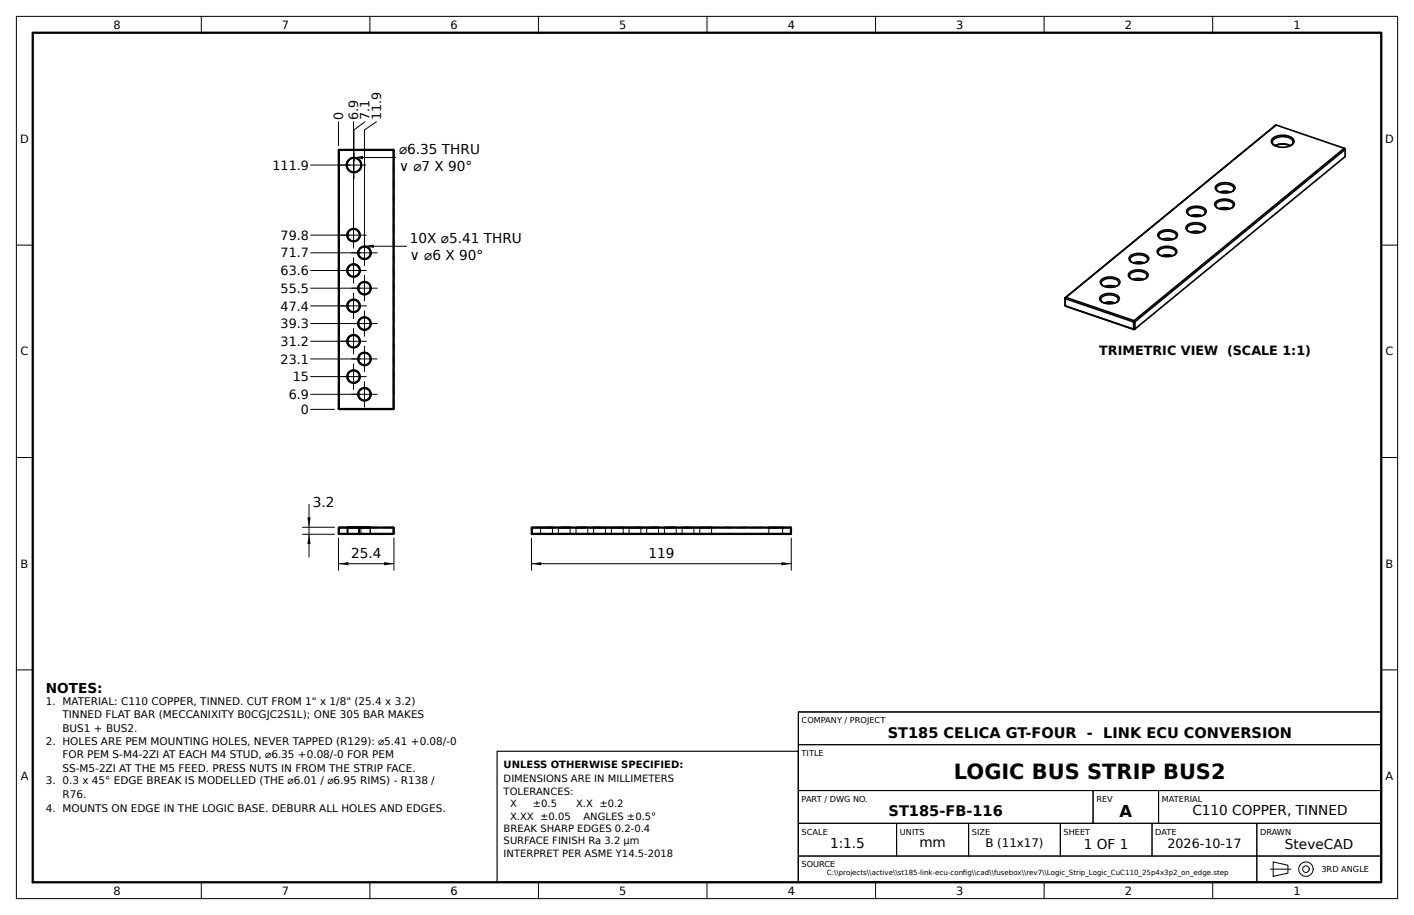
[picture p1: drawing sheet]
<svg xmlns="http://www.w3.org/2000/svg" width="432mm" height="279mm" viewBox="0 0 432 279" stroke-linecap="round" stroke-linejoin="round" font-family="sans-serif">
<g fill="none" stroke="#000" stroke-width=".5">
<path d="M389.7 38.2l-.3 .1M389.7 38.2l-64.5 52.8M389.7 38.2l20.8 7.1M103.4 45.9v78.9M103.4 45.9h16.9M103.6 45.7v79.3M103.6 45.7l-.2 .2M103.6 45.7h16.5M120.1 45.7v79.3M120.1 45.7l.2 .2M120.3 45.9v78.9M371.4 56.7a4.3 4.3 0 0 1 5.6 .3 1.87 1.87 0 0 1-2.2 1.9h-1.7a1.69 1.69 0 0 1-1.9-2z"/>
<path d="M372.5 58.7a4.7 4.7 0 0 1 3.3 0M372.6 58.7a5.4 5.4 0 0 1 3.1 0M376.4 58.4a1.11 1.11 0 0 0 .3-1.3 1.11 1.11 0 0 0-1.1-.7 3.3 3.3 0 0 0-4.2 1.1l.5 .9M376.4 58.4h.1M388.5 42.4a4.9 4.9 0 0 1 6.6 .3 2.03 2.03 0 0 1-2.3 2.2h-1.9a2.39 2.39 0 0 1-2.6-2zM394.1 44.5a5.2 5.2 0 0 0-4.7 0 6 6 0 0 1 4.6 0M394.4 44.3a1.31 1.31 0 0 0 .3-1.5 1.31 1.31 0 0 0-1.2-.8 4 4 0 0 0-4.9 1.1v.6l.5 .7M394.4 44.3l-.1 .1M410.5 45.3l.3 .3M410.5 45.3l-64.2 52.6M410.8 45.6l-64.2 52.7M410.8 45.6v2.2l-64.2 52.7"/>
<path d="M345 78.3a4.3 4.3 0 0 1 5.7 .3 1.87 1.87 0 0 1-2.2 1.9h-1.7a1.69 1.69 0 0 1-1.9-2zM350.1 80a1.11 1.11 0 0 0 .3-1.3 1.11 1.11 0 0 0-1.1-.7 3.3 3.3 0 0 0-4.2 1.1l.5 .9M350.1 80h-.1M353.6 76.1a4.3 4.3 0 0 1 5.7 .3 1.87 1.87 0 0 1-2.3 1.9h-1.6a1.69 1.69 0 0 1-1.9-2zM353.8 71.1a4.3 4.3 0 0 1 5.7 .3 1.87 1.87 0 0 1-2.3 1.9h-1.6a1.69 1.69 0 0 1-1.9-2zM354.2 77.9a1.11 1.11 0 0 1-.4-1.3 1.11 1.11 0 0 1 1.1-.7 3.3 3.3 0 0 1 4.2 1l-.5 1M354.3 72.8a1.11 1.11 0 0 1-.3-1.2 1.11 1.11 0 0 1 1.1-.8 3.3 3.3 0 0 1 4.2 1.1l-.5 .9M354.7 78.1a4.7 4.7 0 0 1 3.3 0M354.8 78.2a5.4 5.4 0 0 1 3.1 0M354.9 73.1a4.7 4.7 0 0 1 3.3 0M355 73.1a5.4 5.4 0 0 1 3.1 0M362.4 68.9a4.3 4.3 0 0 1 5.7 .3 1.87 1.87 0 0 1-2.3 1.9h-1.6a1.69 1.69 0 0 1-1.9-2z"/>
<path d="M362.6 63.9a4.3 4.3 0 0 1 5.7 .3 1.87 1.87 0 0 1-2.3 1.9h-1.6a1.69 1.69 0 0 1-1.9-2zM362.9 70.7a1.11 1.11 0 0 1-.3-1.3 1.11 1.11 0 0 1 1.1-.7 3.3 3.3 0 0 1 4.2 1l-.5 1M363.1 65.6a1.11 1.11 0 0 1-.4-1.2 1.11 1.11 0 0 1 1.1-.8 3.3 3.3 0 0 1 4.2 1.1l-.4 .9M363.5 70.9a4.7 4.7 0 0 1 3.3 0M363.6 70.9a5.4 5.4 0 0 1 3.1 0M363.7 65.9a4.7 4.7 0 0 1 3.3 0M363.8 65.9a5.4 5.4 0 0 1 3.1 0M371.2 61.7a4.3 4.3 0 0 1 5.7 .3 1.87 1.87 0 0 1-2.3 1.9h-1.7a1.69 1.69 0 0 1-1.8-2zM371.7 63.5a1.11 1.11 0 0 1-.4-1.3 1.11 1.11 0 0 1 1.1-.7 3.3 3.3 0 0 1 4.2 1l-.4 1M372.3 63.7a4.7 4.7 0 0 1 3.3 0M372.4 63.7a5.4 5.4 0 0 1 3.1 0M325.2 91l.1 .2"/>
<path d="M325.2 91l.1 2.4M325.3 93.4l.2 .1M325.3 91.2l20.9 7.1M325.3 93.4l21 7.2M325.3 91.2v2.2M325.5 90.8l-.2 .4M325.5 90.8l-.3 .2M325.5 90.8l20.8 7.1M336.1 90.5a4.3 4.3 0 0 1 5.6 .3 1.87 1.87 0 0 1-2.2 1.9h-1.7a1.69 1.69 0 0 1-1.9-2zM336.3 85.5a4.3 4.3 0 0 1 5.6 .3 1.87 1.87 0 0 1-2.2 1.9h-1.7a1.69 1.69 0 0 1-1.9-2zM336.6 92.3a1.11 1.11 0 0 1-.4-1.3 1.11 1.11 0 0 1 1.1-.7 3.3 3.3 0 0 1 4.2 1l-.5 1M336.8 87.2a1.11 1.11 0 0 1-.4-1.2 1.11 1.11 0 0 1 1.1-.8 3.3 3.3 0 0 1 4.2 1.1l-.5 .9"/>
<path d="M337.2 92.5a4.7 4.7 0 0 1 3.3 0M337.2 92.6a5.4 5.4 0 0 1 3.2 0M337.3 87.5a4.7 4.7 0 0 1 3.4 0M337.4 87.5a5.4 5.4 0 0 1 3.2 0M344.9 83.3a4.3 4.3 0 0 1 5.6 .3 1.87 1.87 0 0 1-2.2 1.9h-1.7a1.69 1.69 0 0 1-1.9-2zM345.4 85.1a1.11 1.11 0 0 1-.4-1.3 1.11 1.11 0 0 1 1.1-.7 3.3 3.3 0 0 1 4.2 1l-.5 1M345.9 85.3a4.7 4.7 0 0 1 3.3 0M346 85.4a5.4 5.4 0 0 1 3.2 0M346.1 80.3a4.7 4.7 0 0 1 3.3 0M346.2 98.3v2.2M346.2 80.3a5.4 5.4 0 0 1 3.1 0M346.3 97.9l.3 .4"/>
<path d="M346.3 97.9l-.1 .4M346.6 98.3h-.4M346.6 98.3v2.2M346.2 100.5l.1 .1M346.6 100.5l-.3 .1M346.6 100.5h-.4M103.4 124.8h16.9M103.4 124.8l.2 .2M103.6 125h16.5M120.3 124.8l-.2 .2M103.4 161.2h16.9M103.4 162.9l.2 .2"/>
<path d="M103.4 162.9h16.9M103.4 161.2v1.7M103.6 161v2.1M103.6 161l-.2 .2M103.6 161h16.5M103.6 163.1h16.5M120.1 161l.2 .2M120.1 161v2.1M120.3 162.9l-.2 .2M120.3 161.2v1.7M162.3 161.2h79.3M162.3 162.9h79.3"/>
<path d="M162.3 162.9l.2 .2M162.3 161.2v1.7M162.5 161h78.9M162.5 163.1h78.9M162.5 161v2.1M162.5 161l-.2 .2M241.4 161v2.1M241.4 161l.2 .2M241.6 162.9l-.2 .2M241.6 161.2v1.7"/>
<circle cx="108.1" cy="50.4" r="2.32"/>
<circle cx="108.1" cy="50.4" r="2.12"/>
<circle cx="108" cy="71.8" r="1.8"/>
<circle cx="108" cy="71.8" r="2"/>
<circle cx="111.3" cy="77.2" r="2"/>
<circle cx="111.3" cy="77.2" r="1.8"/>
<circle cx="108" cy="93.4" r="1.8"/>
<circle cx="108" cy="82.6" r="2"/>
<circle cx="108" cy="93.4" r="2"/>
<circle cx="108" cy="82.6" r="1.8"/>
<circle cx="111.3" cy="88" r="1.8"/>
<circle cx="111.3" cy="88" r="2"/>
<circle cx="111.3" cy="98.8" r="1.8"/>
<circle cx="111.3" cy="98.8" r="2"/>
<circle cx="108" cy="104.2" r="2"/>
<circle cx="108" cy="115" r="2"/>
<circle cx="108" cy="115" r="1.8"/>
<circle cx="108" cy="104.2" r="1.8"/>
<circle cx="111.3" cy="109.6" r="1.8"/>
<circle cx="111.3" cy="109.6" r="2"/>
<circle cx="111.3" cy="120.4" r="1.8"/>
<circle cx="111.3" cy="120.4" r="2"/>
</g>
<g fill="none" stroke="#000" stroke-width=".31" stroke-dasharray="3 1.5" stroke-linecap="butt">
<path d="M103.4 45.9h.2M103.6 45.9v-.2M103.6 45.7l-.2 .2M103.6 45.7h16.5M103.6 45.9v78.9M110.2 50.4a2.12 2.12 0 0 0-3.1-1.9 2.12 2.12 0 0 0-.2 3.6 2.12 2.12 0 0 0 3.3-1.4v-.3M110.4 50.4a2.32 2.32 0 0 1-3.4 2.1 2.32 2.32 0 0 1-.3-4 2.32 2.32 0 0 1 3.7 1.6v.3M120.1 45.9h.2M120.1 45.7v.2M120.1 45.9h-16.5M120.3 45.9l-.2-.2M120.3 45.9v78.9"/>
<path d="M109.8 71.8a1.8 1.8 0 0 0-2.6-1.6 1.8 1.8 0 0 0-.3 3 1.8 1.8 0 0 0 2.8-1.1l.1-.3M110 71.8a2 2 0 0 1-2.9 1.8 2 2 0 0 1-.3-3.4 2 2 0 0 1 3.1 1.3l.1 .3M113.1 77.2a1.8 1.8 0 0 0-2.6-1.6 1.8 1.8 0 0 0-.3 3 1.8 1.8 0 0 0 2.9-1.1v-.3M113.3 77.2a2 2 0 0 1-2.9 1.8 2 2 0 0 1-.3-3.4 2 2 0 0 1 3.2 1.3v.3M109.8 93.4a1.8 1.8 0 0 0-2.6-1.6 1.8 1.8 0 0 0-.3 3 1.8 1.8 0 0 0 2.8-1.1l.1-.3M109.8 82.6a1.8 1.8 0 0 0-2.6-1.6 1.8 1.8 0 0 0-.3 3 1.8 1.8 0 0 0 2.8-1.1l.1-.3M110 82.6a2 2 0 0 1-2.9 1.8 2 2 0 0 1-.3-3.4 2 2 0 0 1 3.1 1.3l.1 .3M110 93.4a2 2 0 0 1-2.9 1.8 2 2 0 0 1-.3-3.4 2 2 0 0 1 3.1 1.3l.1 .3M113.1 98.8a1.8 1.8 0 0 0-2.6-1.6 1.8 1.8 0 0 0-.3 3 1.8 1.8 0 0 0 2.9-1.1v-.3M113.1 88a1.8 1.8 0 0 0-2.6-1.6 1.8 1.8 0 0 0-.3 3 1.8 1.8 0 0 0 2.9-1.1v-.3M113.3 98.8a2 2 0 0 1-2.9 1.8 2 2 0 0 1-.3-3.4 2 2 0 0 1 3.2 1.3v.3M113.3 88a2 2 0 0 1-2.9 1.8 2 2 0 0 1-.3-3.4 2 2 0 0 1 3.2 1.3v.3"/>
<path d="M109.8 115a1.8 1.8 0 0 0-2.6-1.6 1.8 1.8 0 0 0-.3 3 1.8 1.8 0 0 0 2.8-1.1l.1-.3M109.8 104.2a1.8 1.8 0 0 0-2.6-1.6 1.8 1.8 0 0 0-.3 3 1.8 1.8 0 0 0 2.8-1.1l.1-.3M110 104.2a2 2 0 0 1-2.9 1.8 2 2 0 0 1-.3-3.4 2 2 0 0 1 3.1 1.3l.1 .3M110 115a2 2 0 0 1-2.9 1.8 2 2 0 0 1-.3-3.4 2 2 0 0 1 3.1 1.3l.1 .3M113.1 109.6a1.8 1.8 0 0 0-2.6-1.6 1.8 1.8 0 0 0-.3 3 1.8 1.8 0 0 0 2.9-1.1v-.3M113.3 109.6a2 2 0 0 1-2.9 1.8 2 2 0 0 1-.3-3.4 2 2 0 0 1 3.2 1.3v.3M103.4 124.8l.2 .2M103.4 124.8v-78.9M103.6 124.8h-.2M103.6 125v-.2M103.6 124.8h16.5M113.1 120.4a1.8 1.8 0 0 0-2.6-1.6 1.8 1.8 0 0 0-.3 3 1.8 1.8 0 0 0 2.9-1.1v-.3"/>
<path d="M113.3 120.4a2 2 0 0 1-2.9 1.8 2 2 0 0 1-.3-3.4 2 2 0 0 1 3.2 1.3v.3M120.1 124.8v.2M120.1 125l.2-.2M120.1 124.8v-78.9M120.1 125h-16.5M120.3 124.8h-.2M103.4 161.2h.2M103.4 162.9l.2 .2M103.4 162.9v-1.7M103.6 161.2v-.2M103.6 161l-.2 .2M103.6 163.1v-.2"/>
<path d="M103.6 162.9h-.2M103.6 162.9h16.5M103.6 161h16.5M103.6 161.2v1.7M105.8 161h4.6M105.8 163.1h4.6M106 161h4M106 163.1h4M106 162.9h4.2M106 161.2h4.2M106 162.9l-.2 .2M106 161.2v1.7"/>
<path d="M106 161.2l-.2-.2M106.2 162.9h3.6M106.2 161.2h3.6M106.2 162.9l-.2 .2M106.2 161.2v1.7M106.2 161.2l-.2-.2M109.3 161h4M109.3 163.1h4M109.5 162.9h3.6M109.5 161.2h3.6M109.5 162.9l-.2 .2M109.5 161.2v1.7"/>
<path d="M109.5 161.2l-.2-.2M109.8 162.9h-3.6M109.8 161.2v1.7M109.8 161.2h-3.6M110 161h-4M110 163.1h-4M110 163.1l-.2-.2M110 161l-.2 .2M110.2 162.9h-4.2M110.2 161.2v1.7M110.2 161.2h-4.2M110.4 161h-4.6"/>
<path d="M110.4 163.1h-4.6M110.4 163.1l-.2-.2M110.4 161l-.2 .2M113.1 162.9h-3.6M113.1 161.2v1.7M113.1 161.2h-3.6M113.3 161h-4M113.3 163.1h-4M113.3 163.1l-.2-.2M113.3 161l-.2 .2M120.1 161.2h.2M120.1 161v.2"/>
<path d="M120.1 163.1l.2-.2M120.1 162.9v.2M120.1 163.1h-16.5M120.1 162.9v-1.7M120.1 161.2h-16.5M120.3 161.2l-.2-.2M120.3 162.9h-.2M120.3 161.2v1.7M162.3 161.2h.2M162.3 162.9l.2 .2M162.3 162.9v-1.7M162.5 161l-.2 .2"/>
<path d="M162.5 161.2v-.2M162.5 161h78.9M162.5 163.1v-.2M162.5 162.9h-.2M162.5 161.2v1.7M162.5 162.9h78.9M164.9 161h2M164.9 163.1h4M165.1 162.9h1.8M165.1 161.2h3.6M165.1 162.9l-.2 .2M165.1 161.2v1.7"/>
<path d="M165.1 161.2l-.2-.2M166.9 161h2M166.9 163.1h-2M166.9 162.9h1.8M166.9 161.2h-1.8M168.7 162.9h-3.6M168.7 161.2h-1.8M168.7 162.9l.2 .2M168.7 161.2v1.7M168.7 161.2l.2-.2M168.9 161h-4M168.9 163.1h-2"/>
<path d="M170.3 161h2M170.3 163.1h4M170.5 162.9h1.8M170.5 161.2h3.6M170.5 162.9l-.2 .2M170.5 161.2v1.7M170.5 161.2l-.2-.2M172.3 161h2M172.3 163.1h-2M172.3 162.9h1.8M172.3 161.2h-1.8M174.1 162.9h-3.6"/>
<path d="M174.1 161.2h-1.8M174.1 162.9l.2 .2M174.1 161.2v1.7M174.1 161.2l.2-.2M174.3 161h-4M174.3 163.1h-2M175.7 161h2M175.7 163.1h4M175.9 162.9h1.8M175.9 161.2h3.6M175.9 162.9l-.2 .2M175.9 161.2v1.7"/>
<path d="M175.9 161.2l-.2-.2M177.7 161h2M177.7 163.1h-2M177.7 162.9h1.8M177.7 161.2h-1.8M179.5 162.9h-3.6M179.5 161.2h-1.8M179.5 162.9l.2 .2M179.5 161.2v1.7M179.5 161.2l.2-.2M179.7 161h-4M179.7 163.1h-2"/>
<path d="M181.1 161h2M181.1 163.1h4M181.3 162.9h1.8M181.3 161.2h3.6M181.3 162.9l-.2 .2M181.3 161.2v1.7M181.3 161.2l-.2-.2M183.1 161h2M183.1 163.1h-2M183.1 162.9h1.8M183.1 161.2h-1.8M184.9 162.9h-3.6"/>
<path d="M184.9 161.2h-1.8M184.9 162.9l.2 .2M184.9 161.2v1.7M184.9 161.2l.2-.2M185.1 161h-4M185.1 163.1h-2M186.5 161h2M186.5 163.1h4M186.7 162.9h1.8M186.7 161.2h3.6M186.7 162.9l-.2 .2M186.7 161.2v1.7"/>
<path d="M186.7 161.2l-.2-.2M188.5 161h2M188.5 163.1h-2M188.5 162.9h1.8M188.5 161.2h-1.8M190.3 162.9h-3.6M190.3 161.2h-1.8M190.3 162.9l.2 .2M190.3 161.2v1.7M190.3 161.2l.2-.2M190.5 161h-4M190.5 163.1h-2"/>
<path d="M191.9 161h2M191.9 163.1h4M192.1 162.9h1.8M192.1 161.2h3.6M192.1 162.9l-.2 .2M192.1 161.2v1.7M192.1 161.2l-.2-.2M193.9 161h2M193.9 163.1h-2M193.9 162.9h1.8M193.9 161.2h-1.8M195.7 162.9h-3.6"/>
<path d="M195.7 161.2h-1.8M195.7 162.9l.2 .2M195.7 161.2v1.7M195.7 161.2l.2-.2M195.9 161h-4M195.9 163.1h-2M197.3 161h2M197.3 163.1h4M197.5 162.9h1.8M197.5 161.2h3.6M197.5 162.9l-.2 .2M197.5 161.2v1.7"/>
<path d="M197.5 161.2l-.2-.2M199.3 161h2M199.3 163.1h-2M199.3 162.9h1.8M199.3 161.2h-1.8M201.1 162.9h-3.6M201.1 161.2h-1.8M201.1 162.9l.2 .2M201.1 161.2v1.7M201.1 161.2l.2-.2M201.3 161h-4M201.3 163.1h-2"/>
<path d="M202.7 161h2M202.7 163.1h4M202.9 162.9h1.8M202.9 161.2h3.6M202.9 162.9l-.2 .2M202.9 161.2v1.7M202.9 161.2l-.2-.2M204.7 161h2M204.7 163.1h-2M204.7 162.9h1.8M204.7 161.2h-1.8M206.5 162.9h-3.6"/>
<path d="M206.5 161.2h-1.8M206.5 162.9l.2 .2M206.5 161.2v1.7M206.5 161.2l.2-.2M206.7 161h-4M206.7 163.1h-2M208.1 161h2M208.1 163.1h4M208.3 162.9h1.8M208.3 161.2h3.6M208.3 162.9l-.2 .2M208.3 161.2v1.7"/>
<path d="M208.3 161.2l-.2-.2M210.1 161h2M210.1 163.1h-2M210.1 162.9h1.8M210.1 161.2h-1.8M211.9 162.9h-3.6M211.9 161.2h-1.8M211.9 162.9l.2 .2M211.9 161.2v1.7M211.9 161.2l.2-.2M212.1 161h-4M212.1 163.1h-2"/>
<path d="M213.5 161h2M213.5 163.1h4M213.7 162.9h1.8M213.7 161.2h3.6M213.7 162.9l-.2 .2M213.7 161.2v1.7M213.7 161.2l-.2-.2M215.5 161h2M215.5 163.1h-2M215.5 162.9h1.8M215.5 161.2h-1.8M217.3 162.9h-3.6"/>
<path d="M217.3 161.2h-1.8M217.3 162.9l.2 .2M217.3 161.2v1.7M217.3 161.2l.2-.2M217.5 161h-4M217.5 163.1h-2M234.6 161h2.3M234.6 163.1h4.6M234.8 162.9h2.1M234.8 161.2h4.2M234.8 162.9l-.2 .2M234.8 161.2v1.7"/>
<path d="M234.8 161.2l-.2-.2M236.9 161h2.3M236.9 163.1h-2.3M236.9 162.9h2.1M236.9 161.2h-2.1M239 162.9h-4.2M239 161.2h-2.1M239 162.9l.2 .2M239 161.2v1.7M239 161.2l.2-.2M239.2 161h-4.6M239.2 163.1h-2.3"/>
<path d="M241.4 161.2h.2M241.4 161v.2M241.4 161.2h-78.9M241.4 163.1l.2-.2M241.4 162.9v.2M241.4 163.1h-78.9M241.4 162.9v-1.7M241.6 161.2l-.2-.2M241.6 162.9h-.2M241.6 161.2v1.7"/>
</g>
<g fill="none" stroke="#000" stroke-width=".31">
<path d="M5 5h421.8v269.4h-421.8zM61.5 5v5M112.9 5v5M164.4 5v5M215.9 5v5M267.4 5v5M318.9 5v5M370.3 5v5M103.4 37.2v7.3M108 37.2v33.4M111.5 37.2l-3.4 2.5v9.5M115 37.2l-3.7 2.5v36.3"/>
<path d="M94.9 50.4h12M107.9 48.1h13M5 74.8h5M94.9 77.2h15.2M94.9 71.8h11.9M111.2 75.2h13M421.8 74.8h5M94.9 98.8h15.2M94.9 93.4h11.9M94.9 88h15.2M94.9 82.6h11.9M94.9 115h11.9"/>
<path d="M94.9 109.6h15.2M94.9 104.2h11.9M5 139.7h5M94.9 125h7.3M94.9 120.4h15.2M421.8 139.7h5M94.4 154v16.1M92.4 163.1h9.8M92.4 161h9.8M103.4 164.3v9.8M103.4 172.1h16.9M120.3 164.3v9.8"/>
<path d="M162.3 172.1h79.3M162.3 164.3v9.8M241.6 164.3v9.8M5 204.5h5M243.8 217.4h178v10h-178zM421.8 204.5h5M243.8 227.4h178v14h-178zM243.8 241.4h90v10h-90zM243.8 251.4h30v10h-30zM273.8 251.4h22v10h-22zM295.8 251.4h28v10h-28zM323.8 251.4h28v10h-28z"/>
<path d="M333.8 241.4h20v10h-20zM351.8 251.4h32v10h-32zM353.8 241.4h68v10h-68zM383.8 251.4h38v10h-38zM61.5 269.4v5M112.9 269.4v5M164.4 269.4v5M215.9 269.4v5M243.8 261.4h140v8h-140zM267.4 269.4v5M318.9 269.4v5M370.3 269.4v5"/>
<path d="M383.8 261.4h38v8h-38zM388.8 263.2l4.5 1v2.4l-4.5 1z"/>
<circle cx="398.8" cy="265.4" r="2.2"/>
<circle cx="398.8" cy="265.4" r="1"/>
</g>
<g fill="none" stroke="#000" stroke-width=".31" stroke-dasharray="8 1.5 1.5 1.5" stroke-linecap="butt">
<path d="M103.8 50.4h8.6M108.1 54.7v-8.6M104 71.8h8M107.3 77.2h8M108 75.8v-8M104 93.4h8M104 82.6h8M107.3 98.8h8M107.3 88h8M108 97.4v-8M108 86.6v-8M111.3 92v-8"/>
<path d="M111.3 81.2v-8M104 115h8M104 104.2h8M107.3 109.6h8M108 119v-8M108 108.2v-8M111.3 113.6v-8M111.3 102.8v-8M107.3 120.4h8M111.3 124.4v-8M387.8 265.4h6.5"/>
</g>
<path d="M10 10h411.8v259.4h-411.8z" fill="none" stroke="#000" stroke-width=".7"/>
<path d="M243.8 217.4h178v52h-178zM151.8 229.4h92v40h-92z" fill="none" stroke="#000" stroke-width=".35"/>
<path d="M107.9 48.1l3-.5v1zM111.2 75.2l3-.5v1zM94.4 163.1l.5 3h-1zM93.9 158h1l-.5 3zM103.4 172.1l3-.5v1zM117.3 171.6l3 .5-3 .5zM162.3 172.1l3-.5v1zM238.6 171.6l3 .5-3 .5z" fill="#000"/>
<text font-size="6.4" x="291.3" y="237.9">LOGIC BUS STRIP BUS2</text>
<text font-size="5" x="341.9" y="249.4">A</text>
<g font-size="4.4">
<text x="271.1" y="225.2">ST185 CELICA GT-FOUR - LINK ECU CONVERSION</text>
<text x="271.4" y="249.2">ST185-FB-116</text>
</g>
<g font-size="4.2">
<text x="121.9" y="47">⌀6.35 THRU</text>
<text x="121.9" y="52.2">∨ ⌀7 X 90°</text>
<text x="125.2" y="74.1">10X ⌀5.41 THRU</text>
<text x="125.2" y="79.3">∨ ⌀6 X 90°</text>
<text x="95.6" y="154.9">3.2</text>
<text x="107.2" y="170.2">25.4</text>
<text x="198" y="170.2">119</text>
<text x="14" y="211.5">NOTES:</text>
<text x="364.1" y="248.9">C110 COPPER, TINNED</text>
<text x="253.5" y="259.1">1:1.5</text>
<text x="280.7" y="258.8">mm</text>
<text x="331" y="259.1">1 OF 1</text>
<text x="392.4" y="259.1">SteveCAD</text>
</g>
<g font-size="3.9">
<text x="104.8" y="36.7" transform="rotate(-90 104.8 36.7)">0</text>
<text x="109.4" y="36.7" transform="rotate(-90 109.4 36.7)">6.9</text>
<text x="112.9" y="36.7" transform="rotate(-90 112.9 36.7)">7.1</text>
<text x="116.4" y="36.7" transform="rotate(-90 116.4 36.7)">11.9</text>
<text x="83.2" y="51.8">111.9</text>
<text x="85.7" y="73.2">79.8</text>
<text x="85.7" y="78.6">71.7</text>
<text x="85.7" y="89.4">55.5</text>
<text x="85.7" y="84">63.6</text>
<text x="85.7" y="94.8">47.4</text>
<text x="85.7" y="100.2">39.3</text>
<text x="85.7" y="105.6">31.2</text>
<text x="85.7" y="111">23.1</text>
<text x="335.7" y="108.3">TRIMETRIC VIEW (SCALE 1:1)</text>
<text x="89.4" y="116.4">15</text>
<text x="88.2" y="121.8">6.9</text>
<text x="91.9" y="126.4">0</text>
<text x="356.5" y="259">2026-10-17</text>
</g>
<text font-size="3.6" x="300.9" y="258.7">B (11x17)</text>
<g font-size="3.5">
<text x="34.6" y="8.8">8</text>
<text x="86.1" y="8.8">7</text>
<text x="137.6" y="8.8">6</text>
<text x="189.1" y="8.7">5</text>
<text x="240.5" y="8.8">4</text>
<text x="292" y="8.8">3</text>
<text x="343.5" y="8.8">2</text>
<text x="395" y="8.8">1</text>
<text x="6.2" y="43.7">D</text>
<text x="423" y="43.7">D</text>
<text x="6.3" y="108.5">C</text>
<text x="423.1" y="108.5">C</text>
<text x="6.3" y="173.4">B</text>
<text x="423.1" y="173.4">B</text>
<text x="6.3" y="238.2">A</text>
<text x="423.1" y="238.2">A</text>
<text x="34.6" y="273.2">8</text>
<text x="86.1" y="273.2">7</text>
<text x="137.6" y="273.2">6</text>
<text x="189.1" y="273.1">5</text>
<text x="240.5" y="273.2">4</text>
<text x="292" y="273.2">3</text>
<text x="343.5" y="273.2">2</text>
<text x="395" y="273.2">1</text>
</g>
<g font-size="3.2">
<text x="14" y="215.4">1. MATERIAL: C110 COPPER, TINNED. CUT FROM 1&quot; x 1/8&quot; (25.4 x 3.2)</text>
<text x="19.1" y="219.3">TINNED FLAT BAR (MECCANIXITY B0CGJC2S1L); ONE 305 BAR MAKES</text>
<text x="14" y="227.4">2. HOLES ARE PEM MOUNTING HOLES, NEVER TAPPED (R129): ⌀5.41 +0.08/-0</text>
<text x="19.1" y="223.5">BUS1 + BUS2.</text>
<text x="19.1" y="231.4">FOR PEM S-M4-2ZI AT EACH M4 STUD, ⌀6.35 +0.08/-0 FOR PEM</text>
<text x="14" y="239.5">3. 0.3 x 45° EDGE BREAK IS MODELLED (THE ⌀6.01 / ⌀6.95 RIMS) - R138 /</text>
<text x="19.1" y="235.6">SS-M5-2ZI AT THE M5 FEED. PRESS NUTS IN FROM THE STRIP FACE.</text>
<text x="19.1" y="243.6">R76.</text>
<text x="14" y="248">4. MOUNTS ON EDGE IN THE LOGIC BASE. DEBURR ALL HOLES AND EDGES.</text>
</g>
<g font-size="3.1">
<text x="153.8" y="234.4">UNLESS OTHERWISE SPECIFIED:</text>
<text x="153.8" y="238.9">DIMENSIONS ARE IN MILLIMETERS</text>
<text x="153.8" y="242.7">TOLERANCES:</text>
<text x="155.7" y="246.6">X</text>
<text x="155.7" y="250.4">X.XX ±0.05</text>
<text x="162.7" y="246.6">±0.5</text>
<text x="175.9" y="246.6">X.X ±0.2</text>
<text x="178.2" y="250.4">ANGLES ±0.5°</text>
<text x="153.8" y="254.2">BREAK SHARP EDGES 0.2-0.4</text>
<text x="153.8" y="257.7">SURFACE FINISH Ra 3.2 µm</text>
<text x="153.8" y="261.8">INTERPRET PER ASME Y14.5-2018</text>
</g>
<g font-size="2.5">
<text x="244.8" y="220.6">COMPANY / PROJECT</text>
<text x="244.8" y="230.9">TITLE</text>
<text x="244.8" y="244.8">PART / DWG NO.</text>
<text x="334.8" y="244.9">REV</text>
<text x="354.8" y="244.9">MATERIAL</text>
<text x="244.8" y="254.9">SCALE</text>
<text x="274.8" y="254.9">UNITS</text>
<text x="296.8" y="254.9">SIZE</text>
<text x="324.8" y="254.9">SHEET</text>
<text x="352.8" y="254.9">DATE</text>
<text x="384.8" y="254.9">DRAWN</text>
<text x="244.8" y="264.9">SOURCE</text>
<text x="403.5" y="266.3">3RD ANGLE</text>
</g>
<g font-size="2.2">
<text x="252.5" y="267.2">C:\\projects\\active\\st185-link-ecu-confg\\cad\\fusebox\\rev7\\Logic_Strip_Logic_CuC110_25p4x3p2_on_edge.step</text>
<text x="294.1" y="267.2">i</text>
</g>
</svg>
